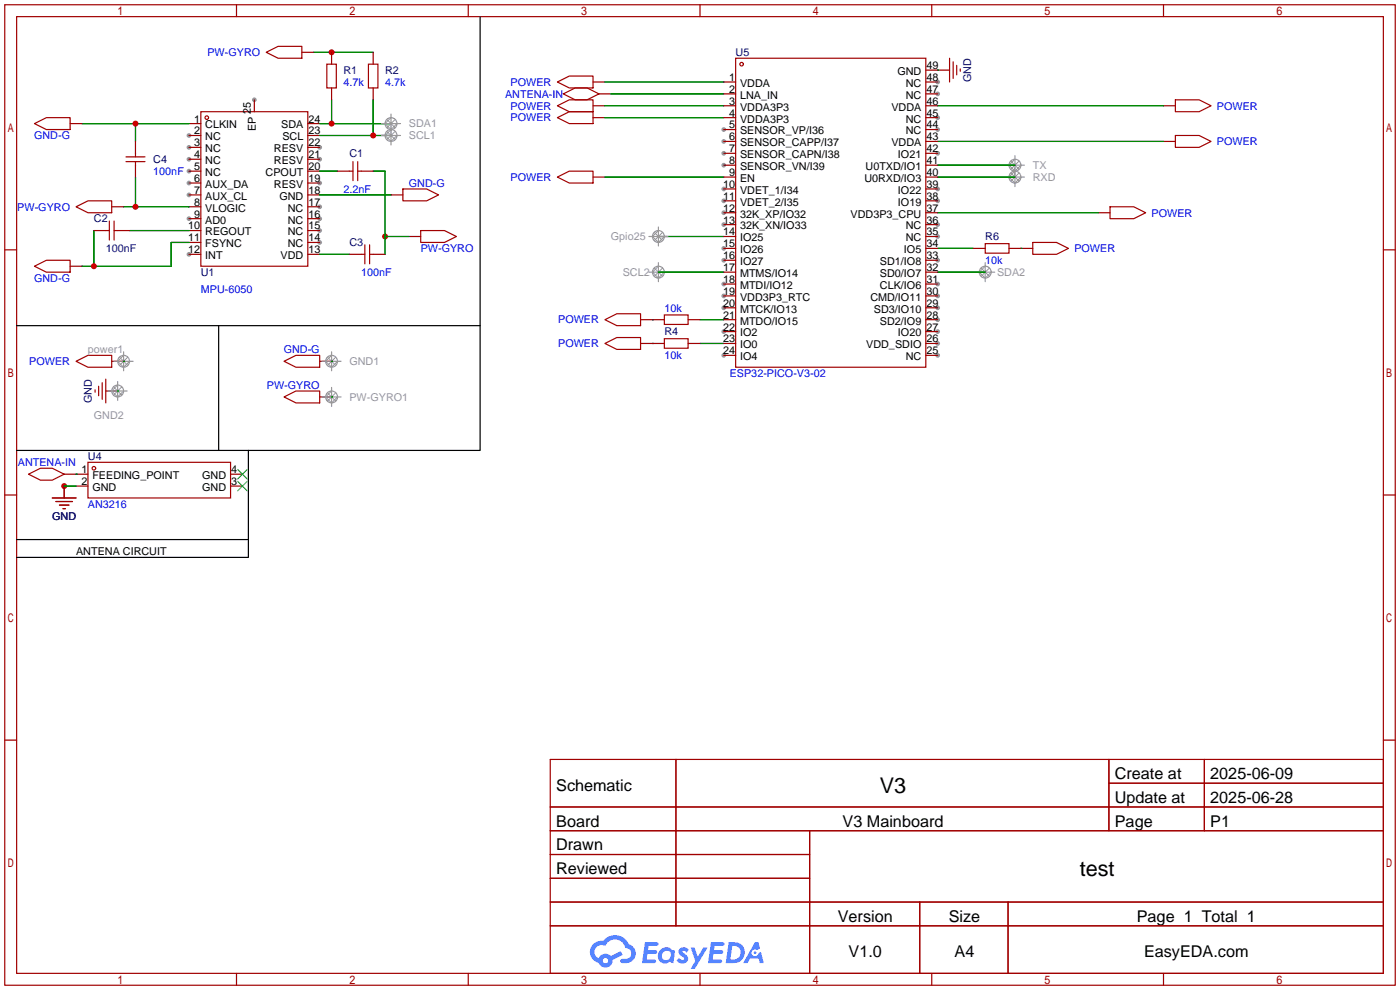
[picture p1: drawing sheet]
<svg xmlns="http://www.w3.org/2000/svg" width="299mm" height="212mm" viewBox="0 0 299 212" stroke-linecap="round" stroke-linejoin="round" font-family="sans-serif">
<g fill="#999">
<circle cx="40.4" cy="29" r=".51"/>
<circle cx="40.4" cy="31.5" r=".51"/>
<circle cx="40.4" cy="34" r=".51"/>
<circle cx="40.4" cy="36.6" r=".51"/>
<circle cx="40.4" cy="39.1" r=".51"/>
<circle cx="40.4" cy="41.7" r=".51"/>
<circle cx="40.4" cy="46.7" r=".51"/>
<circle cx="40.4" cy="54.4" r=".51"/>
<circle cx="68.3" cy="51.8" r=".51"/>
<circle cx="68.3" cy="49.3" r=".51"/>
<circle cx="68.3" cy="46.7" r=".51"/>
<circle cx="68.3" cy="44.2" r=".51"/>
<circle cx="68.3" cy="39.1" r=".51"/>
<circle cx="68.3" cy="34" r=".51"/>
<circle cx="68.3" cy="31.5" r=".51"/>
<circle cx="54.4" cy="21.3" r=".51"/>
<circle cx="200.4" cy="17.5" r=".51"/>
<circle cx="200.4" cy="20.1" r=".51"/>
<circle cx="200.4" cy="25.1" r=".51"/>
<circle cx="200.4" cy="27.7" r=".51"/>
<circle cx="200.4" cy="32.8" r=".51"/>
<circle cx="200.4" cy="40.4" r=".51"/>
<circle cx="200.4" cy="42.9" r=".51"/>
<circle cx="200.4" cy="48" r=".51"/>
<circle cx="200.4" cy="50.5" r=".51"/>
<circle cx="200.4" cy="55.6" r=".51"/>
<circle cx="200.4" cy="60.7" r=".51"/>
<circle cx="200.4" cy="63.2" r=".51"/>
<circle cx="200.4" cy="65.8" r=".51"/>
<circle cx="200.4" cy="68.3" r=".51"/>
<circle cx="200.4" cy="70.9" r=".51"/>
<circle cx="200.4" cy="73.4" r=".51"/>
<circle cx="200.4" cy="75.9" r=".51"/>
<circle cx="154.7" cy="75.9" r=".51"/>
<circle cx="154.7" cy="70.9" r=".51"/>
<circle cx="154.7" cy="65.8" r=".51"/>
<circle cx="154.7" cy="63.2" r=".51"/>
<circle cx="154.7" cy="60.7" r=".51"/>
<circle cx="154.7" cy="55.6" r=".51"/>
<circle cx="154.7" cy="53.1" r=".51"/>
<circle cx="154.7" cy="48" r=".51"/>
<circle cx="154.7" cy="45.5" r=".51"/>
<circle cx="154.7" cy="42.9" r=".51"/>
<circle cx="154.7" cy="40.4" r=".51"/>
<circle cx="154.7" cy="35.3" r=".51"/>
<circle cx="154.7" cy="32.8" r=".51"/>
<circle cx="154.7" cy="30.2" r=".51"/>
<circle cx="154.7" cy="27.7" r=".51"/>
</g>
<g fill="none" stroke="#a10000" stroke-width=".25">
<path d="M1 1h297.2v209.6h-297.2zM3.6 3.6h292.1v204.4h-292.1zM50.5 1v2.6M100.1 1v2.6M149.6 1v2.6M199.1 1v2.6M248.7 1v2.6M1 53.4h2.6M295.7 53.4h2.5M1 105.8h2.6M295.7 105.8h2.5M1 158.2h2.6"/>
<path d="M295.7 158.2h2.5M117.6 162.3h178.1v45.7h-178.1zM117.6 172.5h178.1M117.6 177.5h178.1M144.5 162.3v35.6M173 177.5v30.5M237 162.3v15.2M237 167.4h58.7M257.4 162.3v15.2M117.6 182.6h55.4M117.6 192.8h178.1M117.6 187.7h55.4"/>
<path d="M117.6 197.9h178.1M196.6 192.8v15.2M215.4 192.8v15.2M50.5 208v2.6M100.1 208v2.6M149.6 208v2.6M199.1 208v2.6M248.7 208v2.6"/>
</g>
<g fill="#5487ff">
<path d="M145.3 202.7a1.3 1.3 0 0 1 1.9 .3l-.4 .6a.54 .54 0 0 0-.9-.2l.1 .2a1.34 1.34 0 0 1 .9 1.8 1.47 1.47 0 0 1-2.3-.1l.5-.6 .8 .5a.31 .31 0 0 0 .4-.3 .31 .31 0 0 0-.3-.4 1.12 1.12 0 0 1-.7-1.8z"/>
<path d="M147.6 202.5h.9l.6 2 1.2-2h.9l-2.7 4.6h-.9l1-1.7z"/>
<path d="M137.8 201.4h1.7a1.31 1.31 0 0 1 1.2 .2 .4 .4 0 0 1-.3 .5l-1.8 .1-.1 .9h1.6a.4 .4 0 0 1 .4 .4 .4 .4 0 0 1-.5 .4h-1.6l-.2 1.2h1.4a.46 .46 0 0 1 .5 0 .46 .46 0 0 1 .1 .5l-.4 .2h-2.6z"/>
<path d="M151.9 201.4h1.7a1.32 1.32 0 0 1 1.2 .2 .39 .39 0 0 1-.3 .5l-1.8 .1-.1 .9h1.6a.4 .4 0 0 1 .4 .4 .4 .4 0 0 1-.4 .4h-1.7l-.2 1.2h1.4a.46 .46 0 0 1 .5 0 .46 .46 0 0 1 .1 .5l-.4 .2h-2.6z"/>
<path d="M161.3 201.4h.8l.3 1.3-.6 .4a.75 .75 0 0 0-1.1 .3 .75 .75 0 0 0 .5 1 .75 .75 0 0 0 .9-.7l.5-.2 .6 2.3h-.8l-.3-.9h-1.8l-.5 .9h-1z"/>
<path d="M155.7 201.4l-.6 4.4h1.5a2.27 2.27 0 0 0 2.6-2.2 2.27 2.27 0 0 0-2.7-2.2zM156.5 202.1a1.5 1.5 0 0 1 1.8 1.6 1.5 1.5 0 0 1-1.9 1.4h-.3z"/>
<path d="M141.2 203a1.6 1.6 0 0 0-.3 2.3 1.6 1.6 0 0 0 2.3 .2l.7 .3 .3-2.4-.1-.3-.5-.1a1.58 1.58 0 0 0-2.4 0zM141.8 203.5a.98 .98 0 0 1 1.6 .4 .98 .98 0 0 1-1.1 1.3 .94 .94 0 0 1-.9-.7 .94 .94 0 0 1 .4-1z"/>
<path d="M126.8 201.8a2.37 2.37 0 0 0 1.1 4 1.54 1.54 0 0 0 1.8 1 1.54 1.54 0 0 0 1.2-1.6l2.2-1.1-.5-.8-2 1a1.57 1.57 0 0 0-2.7 .5 1.5 1.5 0 0 1-.7-2.1 1.5 1.5 0 0 1 2.2-.5 2.23 2.23 0 0 1 2.3-1.4 2.23 2.23 0 0 1 2 1.8 1.16 1.16 0 0 1 1.2 1.1 1.16 1.16 0 0 1-1.1 1.2h-.7a.47 .47 0 0 0-.5 .4 .47 .47 0 0 0 .4 .5 2.17 2.17 0 0 0 2.5-.9 2.17 2.17 0 0 0-.3-2.7l-.8-.4a3.2 3.2 0 0 0-5.5-.7l-1.1 .1zM128.8 205.3a.6 .6 0 0 1 1.2 0 .6 .6 0 0 1-1.2 0z"/>
<circle cx="161.4" cy="203.6" r=".28"/>
</g>
<g fill="none" stroke="#a10000" stroke-width=".25">
<path d="M56.9 11.2l2.5-1.3h5.1v2.5h-5.1zM42.9 23.9h22.9v33h-22.9z"/>
<circle cx="44.2" cy="25.1" r=".38"/>
</g>
<g fill="none" stroke="#870000" stroke-width=".25">
<path d="M64.5 11.2h2.6M40.4 26.4h2.5M40.4 29h2.5M40.4 31.5h2.5M40.4 34h2.5M40.4 36.6h2.5M40.4 39.1h2.5M54.4 21.3v2.6M65.8 26.4h2.5M65.8 29h2.5M65.8 31.5h2.5M65.8 34h2.5"/>
<path d="M65.8 36.6h2.5M65.8 39.1h2.5M40.4 41.7h2.5M40.4 44.2h2.5M40.4 46.7h2.5M40.4 49.3h2.5M40.4 51.8h2.5M40.4 54.4h2.5M65.8 41.7h2.5M65.8 44.2h2.5M65.8 46.7h2.5M65.8 49.3h2.5"/>
<path d="M65.8 51.8h2.5M65.8 54.4h2.5"/>
</g>
<g fill="none" stroke="#008700" stroke-width=".25">
<path d="M67.1 11.2h12.7M17.5 26.4h22.9M29 26.4v3.8M29 37.8v6.4M68.3 36.6h3.8M68.3 26.4h15.3M68.3 29h15.3M70.9 21.3v5.1M79.8 21.3v7.7M20.1 49.3v7.6M26.4 44.2h14M27.7 49.3h12.7"/>
<path d="M40.4 51.8h-3.8v5.1h-19.1M68.3 41.7h15.3M68.3 54.4h6.4"/>
</g>
<g fill="#c00">
<circle cx="29" cy="26.4" r=".63"/>
<circle cx="29" cy="44.2" r=".63"/>
<circle cx="20.1" cy="56.9" r=".63"/>
<circle cx="79.8" cy="29" r=".63"/>
<circle cx="70.9" cy="26.4" r=".63"/>
<circle cx="70.9" cy="11.2" r=".63"/>
<circle cx="82.3" cy="50.5" r=".63"/>
<circle cx="13.7" cy="103.9" r=".63"/>
</g>
<g fill="none" stroke="#870000" stroke-width=".25">
<path d="M70.9 11.2v2.5M70.9 18.8v2.5M79.8 11.2v2.5M79.8 18.8v2.5M126.7 17.5h2.6M154.7 17.5h2.5M197.9 17.5h2.5M197.9 15h5M15 26.4h2.5M29 30.2v2.6M29 35.3v2.5M72.1 36.6h2.6"/>
<path d="M77.2 36.6h2.6M83.6 26.2v.2M83.6 28.7v.3M126.7 22.6h2.6M126.7 25.1h2.6M126.7 37.8h2.6M128 20.1h2.6M154.7 22.6h2.5M154.7 25.1h2.5M154.7 30.2h2.5M154.7 20.1h2.5M154.7 37.8h2.5"/>
<path d="M154.7 27.7h2.5M154.7 32.8h2.5M154.7 35.3h2.5M197.9 22.6h2.5M197.9 25.1h2.5M197.9 30.2h2.5M197.9 20.1h2.5M197.9 37.8h2.5M197.9 27.7h2.5M197.9 32.8h2.5M197.9 35.3h2.5M216.9 35.1v.2"/>
<path d="M216.9 37.6v.2M248.7 22.6h2.5M248.7 30.2h2.5M15 56.9h2.5M20.1 49.3h2.5M23.9 44.2h2.5M25.1 49.3h2.6M74.7 54.4h2.5M79.8 54.4h2.5M83.6 41.7h2.5M87.4 50.5h2.5M140.7 58.2h.3"/>
<path d="M140.7 50.3v.2M154.7 50.5h2.5M154.7 45.5h2.5M154.7 58.2h2.5M154.7 53.1h2.5M154.7 40.4h2.5M154.7 42.9h2.5M154.7 48h2.5M154.7 55.6h2.5M197.9 50.5h2.5M197.9 45.5h2.5M197.9 58.2h2.5"/>
<path d="M197.9 53.1h2.5M197.9 40.4h2.5M197.9 42.9h2.5M197.9 48h2.5M197.9 55.6h2.5M208 53.1h2.6M210.6 57.9v.3M215.6 53.1h5.1M234.7 45.5h2.5M26.4 77v.2h-2.5M70.9 77v.2h-2.6M136.9 73.4h5.1"/>
<path d="M136.9 68.3h5.1M147.1 73.4h2.5M147.1 68.3h2.5M154.7 73.4h2.5M154.7 68.3h2.5M154.7 60.7h2.5M154.7 63.2h2.5M154.7 65.8h2.5M154.7 70.9h2.5M154.7 75.9h2.5M197.9 73.4h2.5M197.9 68.3h2.5"/>
<path d="M197.9 60.7h2.5M197.9 63.2h2.5M197.9 65.8h2.5M197.9 70.9h2.5M197.9 75.9h2.5M25.1 83.3v.3h-2.5M70.9 84.6v.2h-2.6M13.7 101.3h5.1M13.7 103.9v2.5M16.3 103.9h2.5M49.3 101.3h2.5M49.3 103.9h2.5"/>
</g>
<g fill="none" stroke="#a10000" stroke-width=".25">
<path d="M69.8 13.7h2.1v5.1h-2.1zM78.7 13.7h2.1v5.1h-2.1zM119.1 17.5l2.6-1.2h5v2.5h-5zM157.2 12.4h40.7v66.1h-40.7zM202.9 12.4v5.1M203.7 13.2v3.6M204.5 14v2M205.2 14.7v.5M7.4 26.4l2.5-1.3h5.1v2.6h-5.1zM26.9 34.5h4.1M26.9 33.5h4.1M29 32.8v.7"/>
<path d="M29 34.5v.8M74.7 36.6h.7M75.4 34.5v4.1M76.5 34.5v4.1M76.5 36.6h.7M119.1 22.6l2.6-1.3h5v2.6h-5zM119.1 25.1l2.6-1.2h5v2.5h-5zM119.1 37.8l2.6-1.2h5v2.5h-5zM120.4 20.1l2.5-1.3h2.6l2.5 1.3-2.5 1.2h-2.6zM251.2 21.3h5.1l2.5 1.3-2.5 1.3h-5.1zM251.2 29h5.1l2.5 1.2-2.5 1.3h-5.1zM7.4 56.9l2.5-1.3h5.1v2.6h-5.1z"/>
<path d="M16.3 44.2l2.5-1.3h5.1v2.6h-5.1zM22.6 49.3h.8M23.4 47.2v4.1M24.4 47.2v4.1M24.4 49.3h.7M77.2 54.4h.8M78 52.3v4.1M79 52.3v4.1M79 54.4h.8M86.1 40.4h5.1l2.5 1.3-2.5 1.2h-5.1zM89.9 49.3h5.1l2.5 1.2-2.5 1.3h-5.1zM210.6 52.1h5v2h-5z"/>
<path d="M220.7 51.8h5.1l2.5 1.3-2.5 1.3h-5.1zM237.2 44.2h5.1l2.6 1.3-2.6 1.2h-5.1zM16.3 77.2l2.5-1.3h5.1v2.6h-5.1zM60.7 77.2l2.5-1.3h5.1v2.6h-5.1zM129.3 73.4l2.5-1.3h5.1v2.6h-5.1zM129.3 68.3l2.5-1.2h5.1v2.5h-5.1zM142 67.3h5.1v2h-5.1zM142 72.4h5.1v2h-5.1zM18.8 98.8h30.5v7.6h-30.5zM20.3 83.3v.5M21.1 82.5v2.1M21.8 81.8v3.5"/>
<path d="M22.6 81v5.1M60.7 84.8l2.5-1.2h5.1v2.5h-5.1zM6.1 101.3l2.5-1.2h2.6l2.5 1.2-2.5 1.3h-2.6zM11.2 106.4h5.1M11.9 107.2h3.6M12.7 107.9h2M13.5 108.7h.5"/>
<circle cx="158.5" cy="13.7" r=".38"/>
<circle cx="20.1" cy="100.1" r=".38"/>
</g>
<g fill="none" stroke="#008700" stroke-width=".25">
<path d="M129.3 17.5h25.4M200.4 15h.1M79.8 36.6h2.5v17.8M129.3 22.6h25.4M129.3 25.1h25.4M129.3 37.8h25.4M130.6 20.1h24.1M200.4 22.6h48.3M200.4 30.2h48.3M200.4 37.8h16.5M200.4 35.3h16.5M82.3 50.5h5.1"/>
<path d="M140.7 50.5h14M140.7 58.2h14M200.4 45.5h34.3M200.4 58.2h10.2M200.4 53.1h7.6M218.2 53.1h.1M26.4 77.2h.1M70.9 77.2h.1M139.4 73.4h.1M139.4 68.3h.1M149.6 73.4h5.1M149.6 68.3h5.1"/>
<path d="M25.1 83.6h.1M70.9 84.8h.1M13.7 103.9h2.6M16.3 101.3h.1"/>
</g>
<path d="M50.8 100.3l2 2.1M50.8 102.9l2 2M52.8 100.3l-2 2.1M52.8 102.9l-2 2" fill="none" stroke="#3c3" stroke-width=".25"/>
<path d="M102.6 3.6v66h-99M46.7 69.6v26.7M102.6 69.6v26.7h-49.5M3.6 96.3h49.5M53.1 96.3v22.8h-49.5M3.6 115.3h49.5" fill="none" stroke="#000" stroke-width=".25"/>
<g fill="none" stroke="#999" stroke-width=".21">
<path d="M82.7 25.5l1.8 1.8M82.7 28.1l1.8 1.8M83.6 25.1l-1.3 1.3 1.3 1.3M84.5 25.5l-1.8 1.8M84.5 28.1l-1.8 1.8M84.8 26.4l-2.5 2.6 1.3 1.2 1.2-1.2M216 34.4l1.8 1.8M216 36.9l1.8 1.8M216.9 34l-1.3 1.3 1.3 1.3M217.8 34.4l-1.8 1.8M217.8 36.9l-1.8 1.8M218.2 35.3l-2.6 2.5 1.3 1.3 1.3-1.3"/>
<path d="M139.8 57.3l1.8 1.8M139.8 49.6l1.8 1.8M140.7 56.9l-1.3 1.3 1.3 1.2 1.3-1.2M140.7 49.3l-1.3 1.2 1.3 1.3 1.3-1.3M141.6 57.3l-1.8 1.8M141.6 49.6l-1.8 1.8M209.7 57.3l1.8 1.8M210.6 56.9l-1.3 1.3 1.3 1.2 1.2-1.2M211.5 57.3l-1.8 1.8M25.5 76.3l1.8 1.8M26.4 75.9l-1.3 1.3 1.3 1.3 1.3-1.3M27.3 76.3l-1.8 1.8"/>
<path d="M70 76.3l1.8 1.8M70.9 75.9l-1.3 1.3 1.3 1.3 1.2-1.3M71.8 76.3l-1.8 1.8M24.2 82.7l1.8 1.8M25.1 82.3l-1.2 1.3 1.2 1.2 1.3-1.2M26 82.7l-1.8 1.8M70 83.9l1.8 1.8M70.9 83.6l-1.3 1.2 1.3 1.3 1.2-1.3M71.8 83.9l-1.8 1.8"/>
</g>
<g fill="none" stroke="#999" stroke-width=".25">
<path d="M81.5 26.4h4.1M81.5 29h4.1M83.6 24.4v6.6M214.9 35.3h4M214.9 37.8h4M216.9 33.3v6.6M138.7 58.2h4M138.7 50.5h4M140.7 48.5v4.1M140.7 56.1v4.1M208.5 58.2h4.1M210.6 56.1v4.1"/>
<path d="M24.4 77.2h4M26.4 75.2v4M68.8 77.2h4.1M70.9 75.2v4M23.1 83.6h4.1M25.1 81.5v4.1M68.8 84.8h4.1M70.9 82.8v4.1"/>
<circle cx="83.6" cy="29" r="1.27"/>
<circle cx="83.6" cy="26.4" r="1.27"/>
<circle cx="216.9" cy="35.3" r="1.27"/>
<circle cx="216.9" cy="37.8" r="1.27"/>
<circle cx="140.7" cy="58.2" r="1.27"/>
<circle cx="140.7" cy="50.5" r="1.27"/>
<circle cx="210.6" cy="58.2" r="1.27"/>
<circle cx="26.4" cy="77.2" r="1.27"/>
<circle cx="70.9" cy="77.2" r="1.27"/>
<circle cx="25.1" cy="83.6" r="1.27"/>
<circle cx="70.9" cy="84.8" r="1.27"/>
</g>
<g font-size="4.6">
<text x="188" y="169.4">V3</text>
<text x="230.8" y="187.2">test</text>
</g>
<g font-size="3.5">
<text x="238.3" y="166.5">Create at</text>
<text x="258.7" y="166.5">2025-06-09</text>
<text x="118.9" y="169.1">Schematic</text>
<text x="238.3" y="171.6">Update at</text>
<text x="258.7" y="171.6">2025-06-28</text>
<text x="118.9" y="176.7">Board</text>
<text x="180.1" y="176.7">V3 Mainboard</text>
<text x="238.3" y="176.7">Page</text>
<text x="258.7" y="176.7">P1</text>
<text x="118.9" y="181.8">Drawn</text>
<text x="118.9" y="186.8">Reviewed</text>
<text x="179.1" y="197">Version</text>
<text x="202.8" y="197">Size</text>
<text x="243" y="197">Page 1 Total 1</text>
<text x="181.4" y="204.6">V1.0</text>
<text x="204" y="204.6">A4</text>
<text x="244.5" y="204.6">EasyEDA.com</text>
</g>
<g font-size="2.3" fill="#00f">
<text x="44.3" y="12">PW-GYRO</text>
<text x="73.4" y="18.3">4.7k</text>
<text x="82.3" y="18.3">4.7k</text>
<text x="108" y="20.9">ANTENA-IN</text>
<text x="109.1" y="18.3">POWER</text>
<text x="109.1" y="23.4">POWER</text>
<text x="260.1" y="23.4">POWER</text>
<text x="7.3" y="29.8">GND-G</text>
<text x="109.1" y="26">POWER</text>
<text x="260.1" y="31">POWER</text>
<text x="32.8" y="37.4">100nF</text>
<text x="73.4" y="41.2">2.2nF</text>
<text x="87.4" y="39.9">GND-G</text>
<text x="109.1" y="38.7">POWER</text>
<text x="3.7" y="45">PW-GYRO</text>
<text x="246.1" y="46.3">POWER</text>
<text x="89.9" y="53.9">PW-GYRO</text>
<text x="229.6" y="53.9">POWER</text>
<text x="77.2" y="59">100nF</text>
<text x="210.6" y="56.4">10k</text>
<text x="7.3" y="60.2">GND-G</text>
<text x="42.9" y="62.5">MPU-6050</text>
<text x="119.3" y="69.1">POWER</text>
<text x="142" y="66.6">10k</text>
<text x="60.6" y="75.5">GND-G</text>
<text x="119.3" y="74.2">POWER</text>
<text x="142" y="76.8">10k</text>
<text x="6.3" y="78">POWER</text>
<text x="57" y="83.1">PW-GYRO</text>
<text x="156" y="80.6">ESP32-PICO-V3-02</text>
<text x="3.8" y="99.6">ANTENA-IN</text>
<text x="18.8" y="108.5">AN3216</text>
</g>
<g font-size="2.3" fill="#000080">
<text x="157.2" y="12">U5</text>
<text x="73.4" y="15.8">R1</text>
<text x="82.3" y="15.8">R2</text>
<text x="207.6" y="17.6" transform="rotate(-90 207.6 17.6)">GND</text>
<text x="32.8" y="34.8">C4</text>
<text x="74.7" y="33.6">C1</text>
<text x="20.1" y="47.5">C2</text>
<text x="22.6" y="53.9">100nF</text>
<text x="74.7" y="52.6">C3</text>
<text x="210.6" y="51.4">R6</text>
<text x="42.9" y="59">U1</text>
<text x="142" y="71.7">R4</text>
<text x="19.6" y="86.1" transform="rotate(-90 19.6 86.1)">GND</text>
<text x="18.8" y="98.3">U4</text>
<text x="11.2" y="111">GND</text>
</g>
<g font-size="2.3">
<text x="155.8" y="17.3">1</text>
<text x="191.8" y="16">GND</text>
<text x="198" y="14.8">49</text>
<text x="198" y="17.3">48</text>
<text x="155.8" y="22.4">3</text>
<text x="155.8" y="19.8">2</text>
<text x="158.2" y="23.6">VDDA3P3</text>
<text x="158.2" y="21.1">LNA_IN</text>
<text x="158.2" y="18.6">VDDA</text>
<text x="190.5" y="23.6">VDDA</text>
<text x="193.6" y="18.6">NC</text>
<text x="193.6" y="21.1">NC</text>
<text x="198" y="19.8">47</text>
<text x="198" y="22.4">46</text>
<text x="41.5" y="26.2">1</text>
<text x="41.5" y="28.7">2</text>
<text x="43.9" y="27.5">CLKIN</text>
<text x="43.9" y="30">NC</text>
<text x="53.6" y="24.4" transform="rotate(-90 53.6 24.4)">25</text>
<text x="54.7" y="28" transform="rotate(-90 54.7 28)">EP</text>
<text x="60.1" y="27.5">SDA</text>
<text x="60.4" y="30">SCL</text>
<text x="65.9" y="28.7">23</text>
<text x="65.9" y="26.2">24</text>
<text x="155.8" y="30">6</text>
<text x="155.8" y="27.5">5</text>
<text x="155.8" y="24.9">4</text>
<text x="158.2" y="28.7">SENSOR_VP/I36</text>
<text x="158.2" y="26.2">VDDA3P3</text>
<text x="193.6" y="26.2">NC</text>
<text x="193.6" y="28.7">NC</text>
<text x="198" y="24.9">45</text>
<text x="198" y="27.5">44</text>
<text x="198" y="30">43</text>
<text x="41.5" y="31.3">3</text>
<text x="41.5" y="33.8">4</text>
<text x="43.9" y="32.5">NC</text>
<text x="43.9" y="35.1">NC</text>
<text x="58.6" y="35.1">RESV</text>
<text x="58.6" y="32.5">RESV</text>
<text x="65.9" y="33.8">21</text>
<text x="65.9" y="31.3">22</text>
<text x="155.8" y="35.1">8</text>
<text x="155.8" y="32.5">7</text>
<text x="158.2" y="33.8">SENSOR_CAPN/I38</text>
<text x="158.2" y="31.3">SENSOR_CAPP/I37</text>
<text x="190.5" y="31.3">VDDA</text>
<text x="191.9" y="33.8">IO21</text>
<text x="198" y="32.5">42</text>
<text x="198" y="35.1">41</text>
<text x="41.5" y="36.3">5</text>
<text x="41.5" y="38.9">6</text>
<text x="41.5" y="41.4">7</text>
<text x="43.9" y="37.6">NC</text>
<text x="43.9" y="40.2">AUX_DA</text>
<text x="56.8" y="37.6">CPOUT</text>
<text x="58.6" y="40.2">RESV</text>
<text x="65.9" y="41.4">18</text>
<text x="65.9" y="38.9">19</text>
<text x="65.9" y="36.3">20</text>
<text x="154.5" y="40.2">10</text>
<text x="155.8" y="37.6">9</text>
<text x="158.2" y="41.4">VDET_1/I34</text>
<text x="158.2" y="38.9">EN</text>
<text x="158.2" y="36.3">SENSOR_VN/I39</text>
<text x="184.7" y="38.9">U0RXD/IO3</text>
<text x="185" y="36.3">U0TXD/IO1</text>
<text x="191.9" y="41.4">IO22</text>
<text x="198" y="37.6">40</text>
<text x="198" y="40.2">39</text>
<text x="41.5" y="44">8</text>
<text x="41.5" y="46.5">9</text>
<text x="43.9" y="42.7">AUX_CL</text>
<text x="43.9" y="45.2">VLOGIC</text>
<text x="43.9" y="47.8">AD0</text>
<text x="59.7" y="42.7">GND</text>
<text x="61.5" y="47.8">NC</text>
<text x="61.5" y="45.2">NC</text>
<text x="65.9" y="46.5">16</text>
<text x="65.9" y="44">17</text>
<text x="154.5" y="47.8">13</text>
<text x="154.5" y="45.2">12</text>
<text x="154.5" y="42.7">11</text>
<text x="158.2" y="46.5">32K_XP/IO32</text>
<text x="158.2" y="44">VDET_2/I35</text>
<text x="181.8" y="46.5">VDD3P3_CPU</text>
<text x="191.9" y="44">IO19</text>
<text x="198" y="42.7">38</text>
<text x="198" y="45.2">37</text>
<text x="198" y="47.8">36</text>
<text x="40.2" y="49">10</text>
<text x="40.2" y="51.6">11</text>
<text x="43.9" y="50.3">REGOUT</text>
<text x="43.9" y="52.9">FSYNC</text>
<text x="61.5" y="52.9">NC</text>
<text x="61.5" y="50.3">NC</text>
<text x="65.9" y="51.6">14</text>
<text x="65.9" y="49">15</text>
<text x="154.5" y="52.9">15</text>
<text x="154.5" y="50.3">14</text>
<text x="158.2" y="51.6">IO25</text>
<text x="158.2" y="49">32K_XN/IO33</text>
<text x="193.6" y="49">NC</text>
<text x="193.6" y="51.6">NC</text>
<text x="198" y="50.3">35</text>
<text x="198" y="52.9">34</text>
<text x="40.2" y="54.1">12</text>
<text x="43.9" y="55.4">INT</text>
<text x="60" y="55.4">VDD</text>
<text x="65.9" y="54.1">13</text>
<text x="154.5" y="57.9">17</text>
<text x="154.5" y="55.4">16</text>
<text x="158.2" y="59.2">MTMS/IO14</text>
<text x="158.2" y="56.7">IO27</text>
<text x="158.2" y="54.1">IO26</text>
<text x="188.1" y="56.7">SD1/IO8</text>
<text x="188.1" y="59.2">SD0/IO7</text>
<text x="193.2" y="54.1">IO5</text>
<text x="198" y="55.4">33</text>
<text x="198" y="57.9">32</text>
<text x="154.5" y="65.6">20</text>
<text x="154.5" y="63">19</text>
<text x="154.5" y="60.5">18</text>
<text x="158.2" y="64.3">VDD3P3_RTC</text>
<text x="158.2" y="61.7">MTDI/IO12</text>
<text x="186" y="64.3">CMD/IO11</text>
<text x="188.1" y="61.7">CLK/IO6</text>
<text x="198" y="60.5">31</text>
<text x="198" y="63">30</text>
<text x="198" y="65.6">29</text>
<text x="154.5" y="70.6">22</text>
<text x="154.5" y="68.1">21</text>
<text x="158.2" y="71.9">IO2</text>
<text x="158.2" y="69.4">MTDO/IO15</text>
<text x="158.2" y="66.8">MTCK/IO13</text>
<text x="186.8" y="66.8">SD3/IO10</text>
<text x="188.1" y="69.4">SD2/IO9</text>
<text x="191.9" y="71.9">IO20</text>
<text x="198" y="68.1">28</text>
<text x="198" y="70.6">27</text>
<text x="154.5" y="75.7">24</text>
<text x="154.5" y="73.2">23</text>
<text x="158.2" y="77">IO4</text>
<text x="158.2" y="74.4">IO0</text>
<text x="185.1" y="74.4">VDD_SDIO</text>
<text x="193.6" y="77">NC</text>
<text x="198" y="73.2">26</text>
<text x="198" y="75.7">25</text>
<text x="17.4" y="101.1">1</text>
<text x="49.4" y="101.1">4</text>
<text x="17.4" y="103.7">2</text>
<text x="19.7" y="104.9">GND</text>
<text x="19.7" y="102.4">FEEDING_POINT</text>
<text x="43.2" y="102.4">GND</text>
<text x="43.2" y="104.9">GND</text>
<text x="49.4" y="103.7">3</text>
<text x="16.3" y="118.7">ANTENA CIRCUIT</text>
</g>
<g font-size="2.3" fill="#999">
<text x="87.4" y="27.2">SDA1</text>
<text x="87.4" y="29.8">SCL1</text>
<text x="220.7" y="36.1">TX</text>
<text x="220.7" y="38.7">RXD</text>
<text x="130.6" y="51.4">Gpio25</text>
<text x="133.1" y="59">SCL2</text>
<text x="213.1" y="59">SDA2</text>
<text x="18.8" y="75.5">power1</text>
<text x="74.7" y="78">GND1</text>
<text x="20.1" y="89.5">GND2</text>
<text x="74.7" y="85.6">PW-GYRO1</text>
</g>
</svg>
